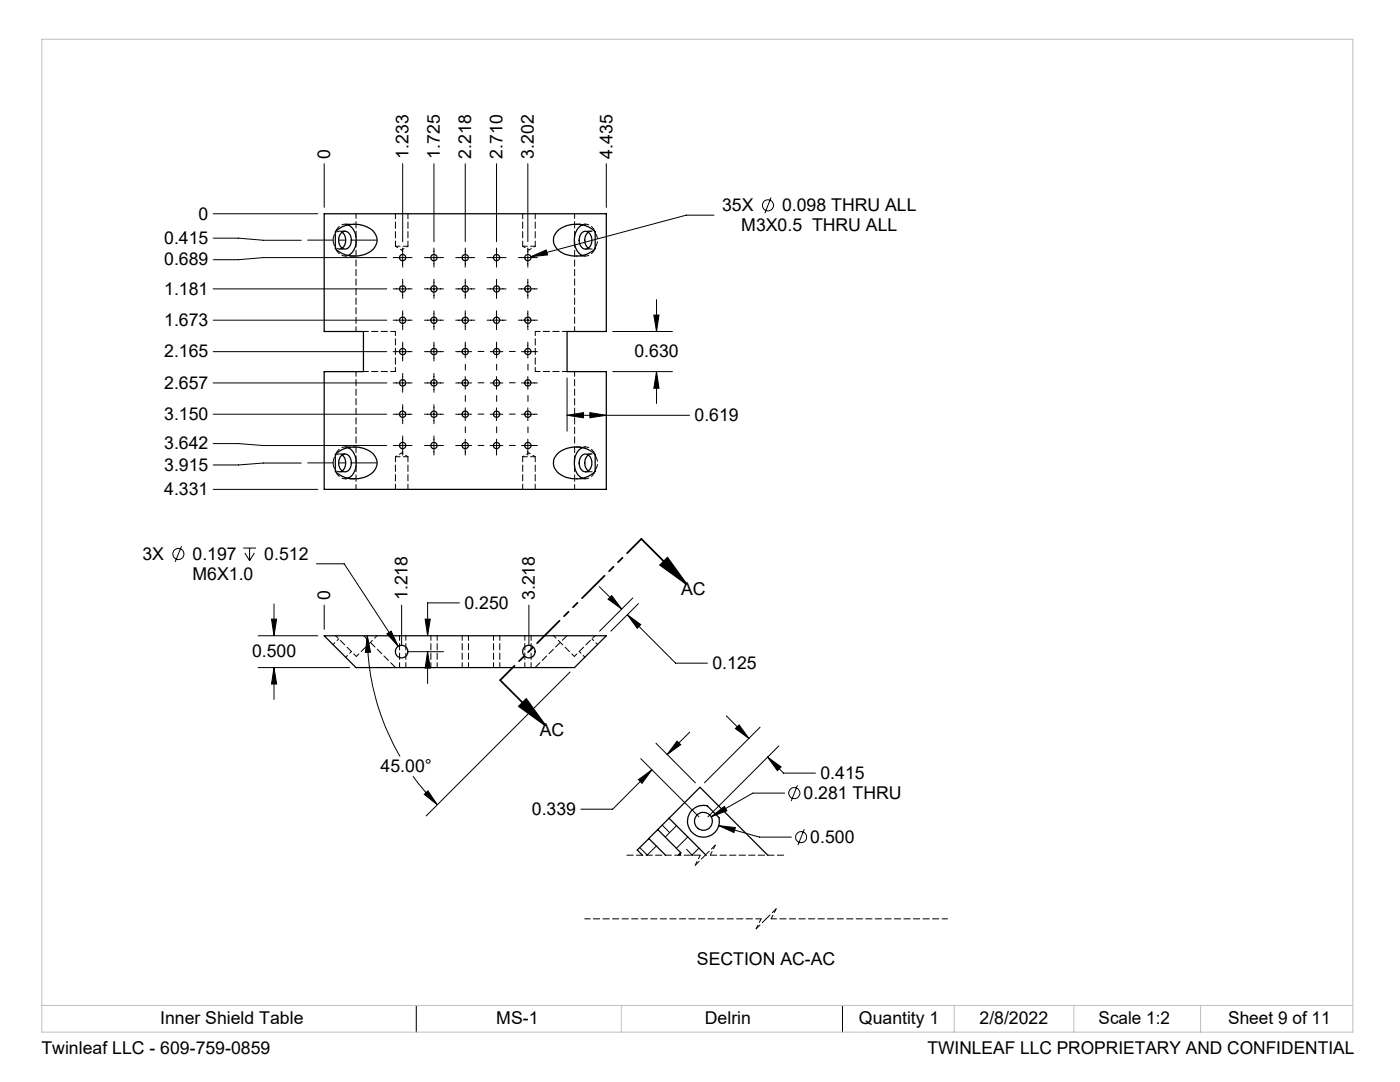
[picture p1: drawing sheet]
<svg xmlns="http://www.w3.org/2000/svg" width="279mm" height="216mm" viewBox="0 0 279 216" stroke-linecap="round" stroke-linejoin="round" font-family="sans-serif">
<g fill="none" stroke="#000" stroke-width=".2">
<path d="M64.7 32.7v8.7M80.4 32.7v15.5M86.6 32.7v15.5M92.9 32.7v15.5M99.1 32.7v15.5M105.3 32.7v15.5M121 32.7v8.7M153.9 39.4l-1.3 3.1M42.5 57.6h34.7M42.5 42.7h20.9M42.5 47.5h5.1l5 .4h7.5M77.2 51.4h-24.6l-5 .4h-5.1"/>
<path d="M78.5 57.6h3.7M78.5 51.4h3.7M80.4 49.5v3.8M80.4 55.7v3.8M84.7 57.6h3.8M84.7 51.4h3.8M86.6 49.5v3.8M86.6 55.7v3.8M90.9 57.6h3.9M90.9 51.4h3.9M92.9 49.5v3.8M92.9 55.7v3.8"/>
<path d="M97.2 57.6h3.8M97.2 51.4h3.8M99.1 49.5v3.8M99.1 55.7v3.8M103.5 57.6h3.7M103.5 51.4h3.7M105.3 49.5v3.8M105.3 55.7v3.8M105.9 51.2l3.1-1.3 .3 1zM131 59.8v6.3M142.5 42.9h-5.6l-31 8.3M42.5 70.2h34.7"/>
<path d="M42.5 76.4h34.7M42.5 63.9h34.7M78.5 70.2h3.7M78.5 76.4h3.7M78.5 63.9h3.7M80.4 62v3.8M80.4 68.3v3.7M80.4 74.5v3.8M84.7 70.2h3.8M84.7 76.4h3.8M84.7 63.9h3.8M86.6 62v3.8"/>
<path d="M86.6 68.3v3.7M86.6 74.5v3.8M90.9 70.2h3.2M90.9 76.4h3.2M90.9 63.9h3.9M92.9 62v3.8M92.9 68.3v3.1M92.9 75.1v2.6M97.2 63.9h3.8M97.8 70.2h2.6M97.8 76.4h2.6M99.1 62v3.8"/>
<path d="M99.1 68.3v3.1M99.1 75.1v2.6M103.5 63.9h3.7M104.1 70.2h3.1M104.1 76.4h3.1M105.3 62v3.8M105.3 68.3v3.1M105.3 75.1v2.6M113.2 75.4v10.6M122.3 66.1h11.9M122.3 74.2h11.9M130.5 62.9h1l-.5 3.2z"/>
<path d="M131 74.2l.5 3.3h-1zM131 74.2v6.3M42.5 82.7h34.7M42.5 88.5h5.1l5 .4h24.6M42.5 97.6h20.9M60.1 92.4h-7.5l-5 .4h-5.1M78.5 82.7h3.7M78.5 88.9h3.7M80.4 80.8v3.8M80.4 87v3.8M84.7 82.7h3.8M84.7 88.9h3.8"/>
<path d="M86.6 80.8v3.8M86.6 87v3.8M90.9 82.7h3.2M90.9 88.9h3.2M92.9 81.4v2.5M92.9 87.6v3.2M97.8 82.7h2.6M97.8 88.9h2.6M99.1 81.4v2.5M99.1 87.6v3.2M104.1 82.7h3.1M104.1 88.9h3.1"/>
<path d="M105.3 81.4v2.5M105.3 87.6v3.2M113.2 82.9l3.3-.6v1.1zM113.2 82.9h24.4M117.7 82.3l3.3 .6-3.3 .5zM36.2 109l-1.2 3.1M48.5 109.4h2.6M48.9 110.3l.9 1.6M49.8 109.4v2.5M50.8 110.3l-1 1.6M63.1 112.5h5.6l10.8 16.5M119.6 117.1l4.5 4.4"/>
<path d="M121.4 119.6l.7-.7 2 2.6zM126.3 119.3l-6.6 6.6M51.5 126.9h11.9M51.5 133.2h18.3M54.2 123.5h1l-.5 3.4zM54.7 133.2l.5 3.3h-1zM54.7 120.5v6.4M54.7 133.2v6.4M64.7 120.8v4.8M73.3 126.9l.6 3.2-1 .1zM73.3 126.9a48.3 48.3 0 0 0 6.5 24.1M77.2 126.5l.9-.6 1.4 3.1z"/>
<path d="M80.2 120.8v8M81.4 130h7.1M84.8 123.5h1.1l-.6 3.4zM85.3 130l.6 3.3h-1.1zM85.3 130v6.4M91.7 120.3h-6.4v6.6M105.6 120.8v8M113.8 134.1l-28.7 28.7M125.2 122.7l2.7 1.9-.7 .8zM125.2 122.7l9.6 9.6h6.4M127.4 120.4l-5.5 5.5M82.4 154.9l2.3 2.9 2.6 2.8"/>
<path d="M84.7 158.5l.7-.7 1.9 2.8zM127.4 155.6l2.7-2-2 2.7zM127.9 151.4l11.6 11.6M130.1 153.6l-7.8 7.9h-6.4M130.9 148.3l7.9 7.9M135.1 147.9l.8 .7-2.8 2zM137.7 146.1l-4.6 4.5M145 142.8l4.5 4.6M146.8 145.4l.7-.8 2 2.8zM151.7 145.1l-11.1 11.1M153.2 151.1l3.2 3.2h6.3M153.2 151.1l2.7 1.9-.7 .8z"/>
<path d="M155.4 148.8l-14.1 14.2M156.6 158.3h-6.4l-8.3 4.7M159.1 156.7l-1.2 3.1M127.7 169.1l1.5 1.5M131 168.8l-1.9 1.9M132.2 164.6l1.4 1.5M135 164.7l-2.2 2.3M137 169.5l1.2 1.2M137.3 167l-2.3 2.3M139.5 169.2l-1.4 1.5M141.9 163l2.7-2.1 .5 .9zM143.4 164.7l3.4 .4-.3 1z"/>
<path d="M143.4 164.7l8.2 2.3h6.3M160.5 165.5l-1.3 3.1M83.1 200.6v5.4M168.1 200.6v5.4"/>
<circle cx="153.3" cy="41" r="1.11"/>
<circle cx="35.6" cy="110.6" r="1.11"/>
<circle cx="158.5" cy="158.3" r="1.12"/>
<circle cx="159.9" cy="167" r="1.1"/>
</g>
<path d="M128 107.5l9 9M131.8 112.7l1.4-1.4 3.8 5.2zM99.8 135.7l9 9M103.6 140.9l1.4-1.4 3.8 5.2z" fill="none" stroke="#000" stroke-width=".35"/>
<g fill="none" stroke="#000" stroke-width=".2" stroke-dasharray="1.3 .6" stroke-dashoffset=".2">
<path d="M78.9 42.6v6.5M81.4 49.1v-6.5M104.3 42.6v6.5M106.8 49.1v-6.5M78.9 91.1v6.5M81.4 97.6v-6.5M104.3 91.1v6.5M106.8 97.6v-6.5M140.8 170.6l-2 2M142.8 168.6l-2 2M151.9 183.3h-35.2M152.9 183.3l-2 2"/>
<path d="M154.9 181.3l-2 2M189.1 183.3h-35.2"/>
</g>
<path d="M117.4 46.3a1.17 1.17 0 0 1 1.8 1 1.67 1.67 0 0 1-1.4 2.4l-.4-.2M117.4 94a1.17 1.17 0 0 0 1.8-1 1.67 1.67 0 0 0-1.4-2.4l-.4 .2M67 126.8l4.1 4.2M71.1 131l4.2-4.2M110.5 126.8l4.1 4.2M118.8 126.8l-4.2 4.2M138.8 172.6l1-2M141.8 170.6l1-2M150.9 185.3l1-2M153.9 183.3l1-2" fill="none" stroke="#000" stroke-width=".2" stroke-dasharray="1.3 .6" stroke-dashoffset=".5"/>
<path d="M67 46.3a2 2 0 0 1 2.5-1.4M69.5 51a2 2 0 0 1-2.5-1.4M116.2 51a2 2 0 0 0 2.6-1.4M118.8 46.3a2 2 0 0 0-2.6-1.4M67 94a2 2 0 0 0 2.5 1.4M69.5 89.3a2 2 0 0 0-2.5 1.4M116.2 89.3a2 2 0 0 1 2.6 1.4M118.8 94a2 2 0 0 1-2.6 1.4M78.9 133.2l-6.3-6.4M106.8 133.2l6.4-6.4M139.8 170.6h-14.7M156.4 170.6h-14.6" fill="none" stroke="#000" stroke-width=".2" stroke-dasharray="1.3 .6"/>
<path d="M61.4 47.9h13.8M61.4 92.4h13.8" fill="none" stroke="#000" stroke-width=".2" stroke-dasharray="15.2 1.3 1.3 1.3" stroke-dashoffset="10.2"/>
<g fill="none" stroke="#000" stroke-width=".2" stroke-dasharray="15.2 1.3 1.3 1.3">
<path d="M92.9 73.8v-1.1M95.4 76.4h1.2M95.4 70.1h1.2M99.1 73.8v-1.1M101.7 76.4h1.1M101.7 70.1h1.1M105.4 73.8v-1.1M92.9 86.3v-1.1M92.9 80.1v-1.2M95.4 88.9h1.2M95.4 82.6h1.2M99.1 86.3v-1.1"/>
<path d="M99.1 80.1v-1.2M101.7 88.9h1.1M101.7 82.6h1.1M105.4 86.3v-1.1M105.4 80.1v-1.2"/>
</g>
<path d="M128 107.5l-28.2 28.2" fill="none" stroke="#000" stroke-width=".35" stroke-dasharray="6.3 1.3 1.3 1.3 1.3 1.3" stroke-dashoffset="2.3"/>
<path d="M8.4 7.8h261.6v198.2h-261.6zM8.4 200.6h261.6M124 200.6v5.4M190.4 200.6v5.4M214.3 200.6v5.4M239.6 200.6v5.4" fill="none" stroke="#c0c0c0" stroke-width=".2"/>
<g fill="#000">
<path d="M131.8 112.7l1.4-1.4 3.8 5.2zM103.6 140.9l1.4-1.4 3.8 5.2z"/>
<path d="M54.2 123.5h1l-.5 3.4zM54.7 133.2l.5 3.3h-1zM121.4 119.6l.7-.7 2 2.6zM125.2 122.7l2.7 1.9-.7 .8zM73.3 126.9l.6 3.2-1 .1zM84.7 158.5l.7-.7 1.9 2.8zM84.8 123.5h1.1l-.6 3.4zM85.3 130l.6 3.3h-1.1zM77.2 126.5l2.3 2.5-1.4-3.1zM105.9 51.2l3.4-.3-.3-1zM130.5 62.9h1l-.5 3.2zM131 74.2l.5 3.3h-1zM113.2 82.9l3.3-.6v1.1zM117.7 82.3l3.3 .6-3.3 .5zM143.4 164.7l3.1 1.4 .3-1zM141.9 163l3.2-1.2-.5-.9zM135.1 147.9l.8 .7-2.8 2zM127.4 155.6l2.7-2-2 2.7zM146.8 145.4l.7-.8 2 2.8zM153.2 151.1l2.7 1.9-.7 .8z"/>
</g>
<g fill="none" stroke="#000" stroke-width=".25">
<path d="M64.7 42.7h56.3v23.4h-7.8v8.1h7.8v23.4h-56.3v-23.4h7.8v-8.1h-7.8zM66.9 46.3a5.6 5.6 0 0 1 7.8 .1 2.78 2.78 0 0 1-1.7 4.3 5.6 5.6 0 0 1-6.1-1.1zM68.1 46.6a1.12 1.12 0 0 1 1.2-.4 1.12 1.12 0 0 1 .7 1.1 1.65 1.65 0 0 1-1.4 2.4 2.02 2.02 0 0 1-.5-3.1zM68.3 46.3a2.18 2.18 0 0 1 0 3.2M69.5 44.9a3.7 3.7 0 0 1 0 6.1M111.2 46.1a5.7 5.7 0 0 1 7.6 .2v3.3a5.6 5.6 0 0 1-7.8-.2 2.45 2.45 0 0 1 .2-3.3zM116 46.6a1.14 1.14 0 0 1 1.3-.4 1.14 1.14 0 0 1 .7 1.1 1.65 1.65 0 0 1-1.4 2.4 2.06 2.06 0 0 1-.6-3.1zM116.2 44.9a3.7 3.7 0 0 0 0 6.1M117.4 46.3a2.18 2.18 0 0 0 0 3.2M67.2 90.5a5.6 5.6 0 0 1 7.5 .4 2.78 2.78 0 0 1-1.7 4.2 5.6 5.6 0 0 1-6.1-1.1v-3.3zM68.1 91a1.12 1.12 0 0 1 1.2-.3 1.12 1.12 0 0 1 .7 1.1 1.65 1.65 0 0 1-1.4 2.3 2.02 2.02 0 0 1-.5-3.1zM68.3 90.8a2.18 2.18 0 0 1 0 3.2"/>
<path d="M69.5 89.3a3.7 3.7 0 0 1 0 6.1M111.2 90.6a5.7 5.7 0 0 1 7.6 .1v3.3a5.6 5.6 0 0 1-7.8-.1 2.45 2.45 0 0 1 .2-3.3zM116 91a1.14 1.14 0 0 1 1.3-.3 1.14 1.14 0 0 1 .7 1.1 1.65 1.65 0 0 1-1.4 2.3 2.06 2.06 0 0 1-.6-3.1zM116.2 89.3a3.7 3.7 0 0 0 0 6.1M117.4 90.8a2.18 2.18 0 0 0 0 3.2M64.7 126.9h56.3l-6.3 6.3h-43.7zM129.5 167.3l-2.3 2.3 1 1.1M129.5 167.3l3.4 3.4M131.3 165.5l-1.8 1.8M131.3 165.5l4.6 4.6M131.3 165.5l8.4-8.4 13.5 13.6M133.5 163.3l7.4 7.4"/>
<path d="M135.9 170.1l-.6 .6M135.9 170.1l-.2 .6M138 161.7a3.2 3.2 0 0 1 3.1-.9l2.4 2.3a3.2 3.2 0 0 1-3.9 3.9 3.2 3.2 0 0 1-1.6-5.3z"/>
<circle cx="80.4" cy="51.4" r=".62"/>
<circle cx="80.4" cy="57.7" r=".63"/>
<circle cx="86.6" cy="51.4" r=".62"/>
<circle cx="86.6" cy="57.7" r=".63"/>
<circle cx="92.8" cy="51.4" r=".62"/>
<circle cx="92.8" cy="57.7" r=".63"/>
<circle cx="99.1" cy="51.4" r=".62"/>
<circle cx="99.1" cy="57.7" r=".63"/>
<circle cx="105.4" cy="51.4" r=".61"/>
<circle cx="105.4" cy="57.7" r=".62"/>
<circle cx="80.4" cy="76.4" r=".63"/>
<circle cx="80.4" cy="63.9" r=".63"/>
<circle cx="80.4" cy="70.1" r=".63"/>
<circle cx="86.6" cy="76.4" r=".63"/>
<circle cx="86.6" cy="63.9" r=".63"/>
<circle cx="86.6" cy="70.1" r=".63"/>
<circle cx="92.8" cy="63.9" r=".63"/>
<circle cx="92.8" cy="76.4" r=".63"/>
<circle cx="92.8" cy="70.1" r=".63"/>
<circle cx="99.1" cy="63.9" r=".63"/>
<circle cx="99.1" cy="76.4" r=".63"/>
<circle cx="99.1" cy="70.1" r=".63"/>
<circle cx="105.4" cy="63.9" r=".62"/>
<circle cx="105.4" cy="76.4" r=".62"/>
<circle cx="105.4" cy="70.1" r=".62"/>
<circle cx="80.4" cy="88.9" r=".62"/>
<circle cx="80.4" cy="82.7" r=".62"/>
<circle cx="86.6" cy="82.7" r=".62"/>
<circle cx="86.6" cy="88.9" r=".62"/>
<circle cx="92.8" cy="88.9" r=".62"/>
<circle cx="92.8" cy="82.7" r=".62"/>
<circle cx="99.1" cy="82.7" r=".62"/>
<circle cx="99.1" cy="88.9" r=".62"/>
<circle cx="105.4" cy="82.7" r=".61"/>
<circle cx="105.4" cy="88.9" r=".61"/>
<circle cx="80.1" cy="130" r="1.24"/>
<circle cx="105.5" cy="130" r="1.24"/>
<circle cx="140.4" cy="163.9" r="1.79"/>
</g>
<path d="M67.6 127.5l-1.1 1.1M69 131.1l1.1-1.1M115.6 130l1.1 1.1M119.3 128.6l-1.2-1.1" fill="none" stroke="#000" stroke-width=".2" stroke-dasharray="1.3 .6" stroke-dashoffset=".8"/>
<g fill="none" stroke="#000" stroke-width=".2" stroke-dasharray="1.3 .6" stroke-dashoffset=".3">
<path d="M78.9 49.1h2.5M104.3 49.1h2.5M71.1 66.1v-23.5M72.6 66.1h6.3M78.9 74.1h-6.3M106.8 74.1h6.4M113.2 66.1h-6.4M114.7 66.1v-23.5M71.1 97.6v-23.5M81.4 91.1h-2.5M106.8 91.1h-2.5M114.7 97.6v-23.5"/>
<path d="M79.7 126.8v6.4M81 133.2v-6.4M86 126.8v6.4M87.2 133.2v-6.4M92.2 126.8v6.4M93.5 133.2v-6.4M98.5 126.8v6.4M99.7 133.2v-6.4M104.7 126.8v6.4M106 133.2v-6.4"/>
</g>
<path d="M66.5 47.9a1.41 1.41 0 0 0 1.7 1.7l.1-.1M68.3 46.3a1.17 1.17 0 0 0-1.7 1l-.1 .6M66.5 92.4a1.41 1.41 0 0 1 1.7-1.7l.1 .1M68.3 94a1.17 1.17 0 0 1-1.7-1l-.1-.6" fill="none" stroke="#000" stroke-width=".2" stroke-dasharray="1.3 .6" stroke-dashoffset=".1"/>
<path d="M78.9 74.1v-8M106.8 66.1v8" fill="none" stroke="#000" stroke-width=".2" stroke-dasharray="1.3 .6" stroke-dashoffset=".4"/>
<path d="M68.9 51.1h1.9M70.8 44.7h-1.9M114.9 51.1h2M116.9 44.7h-2M68.9 95.5h1.9M70.8 89.2h-1.9M114.9 95.5h2M116.9 89.2h-2" fill="none" stroke="#000" stroke-width=".2" stroke-dasharray="1.3 .6" stroke-dashoffset="1"/>
<path d="M67.7 49.7h1.2M68.9 46.1h-1.2M116.9 49.7h1.1M118 46.1h-1.1M67.7 94.1h1.2M68.9 90.6h-1.2M116.9 94.1h1.1M118 90.6h-1.1" fill="none" stroke="#000" stroke-width=".2" stroke-dasharray="1.3 .6" stroke-dashoffset=".6"/>
<path d="M78.9 49.1l1.3 .8M80.2 49.9l1.2-.8M104.3 49.1l1.3 .8M105.6 49.9l1.2-.8M80.2 90.4l-1.3 .7M81.4 91.1l-1.2-.7M105.6 90.4l-1.3 .7M106.8 91.1l-1.2-.7" fill="none" stroke="#000" stroke-width=".2" stroke-dasharray="1.3 .6" stroke-dashoffset=".7"/>
<g font-size="3.5">
<text x="65.9" y="31.7" transform="rotate(-90 65.9 31.7)">0</text>
<text x="81.5" y="31.7" transform="rotate(-90 81.5 31.7)">1.233</text>
<text x="87.8" y="31.7" transform="rotate(-90 87.8 31.7)">1.725</text>
<text x="94.1" y="31.7" transform="rotate(-90 94.1 31.7)">2.218</text>
<text x="100.3" y="31.7" transform="rotate(-90 100.3 31.7)">2.710</text>
<text x="106.6" y="31.7" transform="rotate(-90 106.6 31.7)">3.202</text>
<text x="122.2" y="31.7" transform="rotate(-90 122.2 31.7)">4.435</text>
<text x="39.6" y="43.8">0</text>
<text x="144.1" y="42.1">35X</text>
<text x="147.9" y="46.1">M3X0.5 THRU ALL</text>
<text x="156.1" y="42.1">0.098 THRU ALL</text>
<text x="32.8" y="48.7">0.415</text>
<text x="32.8" y="53">0.689</text>
<text x="32.8" y="58.8">1.181</text>
<text x="32.8" y="65.1">1.673</text>
<text x="32.8" y="71.3">2.165</text>
<text x="126.6" y="71.3">0.630</text>
<text x="32.8" y="77.6">2.657</text>
<text x="32.8" y="83.8">3.150</text>
<text x="32.8" y="89.7">3.642</text>
<text x="138.6" y="84">0.619</text>
<text x="32.8" y="93.9">3.915</text>
<text x="32.8" y="98.8">4.331</text>
<text x="28.4" y="111.7">3X</text>
<text x="38.4" y="111.7">0.197</text>
<text x="52.8" y="111.7">0.512</text>
<text x="38.4" y="115.6">M6X1.0</text>
<text x="65.9" y="119.7" transform="rotate(-90 65.9 119.7)">0</text>
<text x="81.3" y="119.7" transform="rotate(-90 81.3 119.7)">1.218</text>
<text x="106.7" y="119.7" transform="rotate(-90 106.7 119.7)">3.218</text>
<text x="135.9" y="118.7">AC</text>
<text x="92.7" y="121.5">0.250</text>
<text x="50.3" y="131.2">0.500</text>
<text x="142.2" y="133.5">0.125</text>
<text x="107.7" y="146.8">AC</text>
<text x="76" y="154.1">45.00°</text>
<text x="163.8" y="155.5">0.415</text>
<text x="160.4" y="159.4">0.281 THRU</text>
<text x="106.1" y="162.6">0.339</text>
<text x="161.7" y="168.2">0.500</text>
<text x="139.1" y="192.7">SECTION AC-AC</text>
<text x="32" y="204.3">Inner Shield Table</text>
<text x="99" y="204.3">MS-1</text>
<text x="140.7" y="204.3">Delrin</text>
<text x="171.4" y="204.3">Quantity 1</text>
<text x="195.5" y="204.3">2/8/2022</text>
<text x="219.3" y="204.3">Scale 1:2</text>
<text x="245.1" y="204.3">Sheet 9 of 11</text>
<text x="8.3" y="210.4">Twinleaf LLC - 609-759-0859</text>
<text x="185.1" y="210.4">TWINLEAF LLC PROPRIETARY AND CONFIDENTIAL</text>
</g>
</svg>
